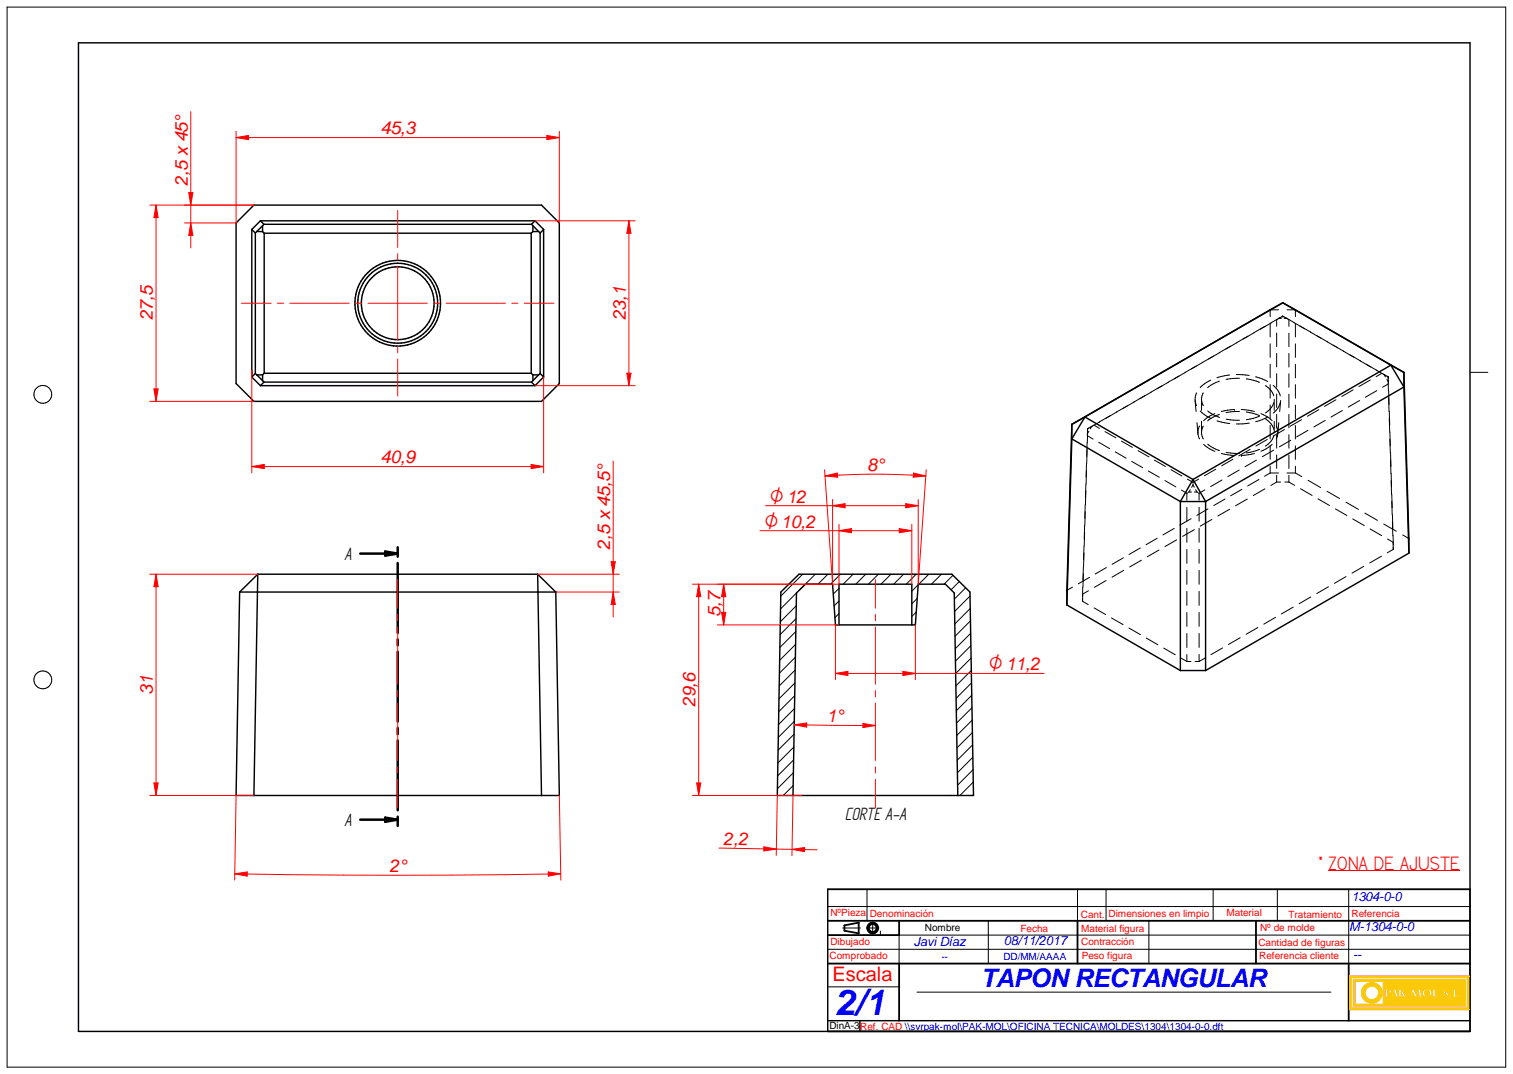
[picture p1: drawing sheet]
<svg xmlns="http://www.w3.org/2000/svg" width="424mm" height="301mm" viewBox="0 0 424 301" stroke-linecap="round" stroke-linejoin="round" font-family="sans-serif">
<g fill="none" stroke="#000" stroke-width=".28">
<path d="M2 2h420v297h-420zM412 104.3h5M232 254h180M243 249.2v8.8M244.6 258.3v3.5M277 258v12M310 249.2v8.8M322 258v12M340 249.2v8.8M358 249.2v8.8M378 249.2v20.8M232 276.5h20"/>
<path d="M232 266h180M236.2 260h5M242.8 260h3.5M246.7 260.9v1.1M252 262v8M257 278h116"/>
<circle cx="12" cy="110.5" r="2.5"/>
<circle cx="12" cy="190.5" r="2.5"/>
</g>
<path d="M22 12h390v277h-390zM232 249.2v39.8M232 286h180M241 286v3" fill="none" stroke="#000" stroke-width=".4"/>
<g fill="none" stroke="#000" stroke-width=".51">
<path d="M232 258h180M236.7 259.3v1.5M240.7 258.5v3M352 258v12M232 270h180M232 262h20M378 270v16"/>
<circle cx="244.6" cy="260" r="1.5"/>
<circle cx="244.6" cy="260" r="1.12"/>
</g>
<g fill="#faca0a">
<path d="M378.2 273.5v9.4h33.5v-9.4zM378.7 274h32.5v8.4h-32.5z" fill-rule="evenodd"/>
<path d="M379.3 274.5v7.4h31.4v-7.4zM406.1 279.1a.3 .3 0 0 1 .6 0 .3 .3 0 0 1-.6 0zM407.3 277.1h.6v2h1v.3h-1.6zM409.1 279.1a.3 .3 0 0 1 .6 0 .3 .3 0 0 1-.6 0zM379.8 275h7.9v6.4h-7.9zM388.2 277.1h.9a.68 .68 0 0 1 .9 .7 .68 .68 0 0 1-.9 .6h-.3v1h-.6zM390.7 277.1h.5l.6 2.3h-.6l-.1-.5h-.7l-.2 .5h-.2zM392 277.1h.7v1l.7-1h.4l-.6 .7 .8 1.6h-.7l-.5-1-.1 1h-.7zM394.1 278h.9v.3h-.9zM395.8 277.1h.3l.8 1.5 .8-1.5h.4l.3 2.3h-.7v-1.4l-.8 1.4h-.3l-.7-1.4-.1 1.4h-.4zM398.9 277.6a1.33 1.33 0 0 1 2-.3 1.33 1.33 0 0 1 0 2 1.33 1.33 0 0 1-2-.3l-.3-.6zM401.6 277.1h.7v2h.8v.3h-1.5zM404.5 277.4a.78 .78 0 0 1 .8-.3 .78 .78 0 0 1 .6 .6l-.3 .1a.39 .39 0 0 0-.3-.5 .39 .39 0 0 0-.4 .4l.3 .2a.8 .8 0 0 1 .8 .8 .8 .8 0 0 1-.9 .8 .8 .8 0 0 1-.7-.9h.3a.43 .43 0 0 0 .2 .6 .43 .43 0 0 0 .6-.4l-.2-.1a.93 .93 0 0 1-.8-1.3z" fill-rule="evenodd"/>
</g>
<g fill="none" stroke="#faca0a" stroke-width=".28">
<path d="M388.2 277.1h.9a.68 .68 0 0 1 .9 .7 .68 .68 0 0 1-.9 .6h-.3v1h-.6zM390.7 277.1h.5l.6 2.3h-.6l-.1-.5h-.7l-.2 .5h-.2zM392 277.1h.7v1l.7-1h.4l-.6 .7 .8 1.6h-.7l-.5-1-.1 1h-.7zM395.8 277.1h.3l.8 1.5 .8-1.5h.4l.3 2.3h-.7v-1.4l-.8 1.4h-.3l-.7-1.4-.1 1.4h-.4zM404.7 278.8v-.2h-.3a.82 .82 0 0 0 .5 .8 .82 .82 0 0 0 .9-.2M404.7 278.8h.1M404.7 278.8l.1 .3 .3 .1M405.1 279.2h.1M405.2 277.9l-.3-.2a.39 .39 0 0 1 .4-.4 .39 .39 0 0 1 .3 .5l.3-.1a.76 .76 0 0 0-.8-.6 .76 .76 0 0 0-.7 .7 .76 .76 0 0 0 .8 .8l.3 .3M405.2 277.9h.1M405.2 277.9a.77 .77 0 0 1 .7 .5 .77 .77 0 0 1-.1 .8M405.5 278.9h.1"/>
<path d="M405.5 278.9l-.4 .3M405.8 279.2h.1"/>
<circle cx="400" cy="278.3" r="1.3"/>
</g>
<path d="M382.3 276.2a2.89 2.89 0 0 1 3.2-.7 2.89 2.89 0 0 1 1.9 2.5h-1a1.9 1.9 0 0 0-2.9-1.4 1.9 1.9 0 0 0 0 3.2 1.9 1.9 0 0 0 2.9-1.5h1a2.9 2.9 0 0 1-4 2.6 2.9 2.9 0 0 1-1.1-4.7z" fill-rule="evenodd" fill="#faca0a"/>
<path d="M382.2 276.4a2.89 2.89 0 0 1 3.2-1 2.89 2.89 0 0 1 2 2.6h-1a1.9 1.9 0 0 0-2.9-1.4 1.9 1.9 0 0 0 0 3.2 1.9 1.9 0 0 0 2.9-1.5h1a2.9 2.9 0 0 1-4 2.6 2.9 2.9 0 0 1-1.2-4.5z" fill="none" stroke="#faca0a" stroke-width=".28"/>
<path d="M388.8 277.3a.45 .45 0 0 1 .5 .5 .45 .45 0 0 1-.5 .4z" fill-rule="evenodd" fill="#faca0a"/>
<path d="M388.8 277.3a.45 .45 0 0 1 .5 .5 .45 .45 0 0 1-.5 .4z" fill="none" stroke="#faca0a" stroke-width=".28"/>
<path d="M390.7 277.7l.3 1h-.6z" fill="#faca0a"/>
<path d="M390.7 277.7l.3 1h-.6z" fill="none" stroke="#faca0a" stroke-width=".28"/>
<path d="M399.5 277.6a.84 .84 0 0 1 1.1 .2 .84 .84 0 0 1-.1 1.2 .75 .75 0 0 1-1 0 .75 .75 0 0 1-.2-1z" fill-rule="evenodd" fill="#faca0a"/>
<g fill="none" stroke="#faca0a" stroke-width=".28">
<path d="M378.2 273.5h33.5v9.4h-33.5zM378.7 274h32.5v8.4h-32.5zM379.3 274.5h31.4v7.4h-31.4zM379.8 275h7.9v6.4h-7.9zM394.1 278h.9v.3h-.9zM399.6 277.5a.89 .89 0 0 1 1.1 .5 .89 .89 0 0 1-.4 1.1 .91 .91 0 0 1-1-.5 .91 .91 0 0 1 .3-1.1zM401.6 277.1h.7v2h.8v.3h-1.5zM407.3 277.1h.6v2h1v.3h-1.6z"/>
<circle cx="406.4" cy="279.1" r=".29"/>
<circle cx="409.4" cy="279.1" r=".29"/>
</g>
<path d="M232 249.2h180M240.7 258.5l-4 .8M252 258v4M302 258v12M236.7 260.8l4 .7M252 270v16" fill="none" stroke="#000" stroke-width=".51"/>
<path d="M302 249.2v8.8M252 262h160" fill="none" stroke="#000" stroke-width=".28"/>
<path d="M372.3 244h11.2" fill="none" stroke="#f00" stroke-width=".28"/>
<path d="M383.5 243.9l1.5 .1z" fill="#f00"/>
<g fill="none" stroke="#f00" stroke-width=".28">
<path d="M66.2 36.8v25.7M66.2 38.5l3.5-.5v1.1zM156.8 36.8v25.7M111.5 59v10.3M111.5 71.1v1.7M111.5 74.6v20.7M67.7 85h8.3M77.7 85h1.8M81.2 85h16.7M99.7 85h1.7M103.1 85h16.7M111.5 97.1v1.7"/>
<path d="M121.5 85h1.8M125.1 85h16.6M143.4 85h1.8M146.9 85h8.4M111.5 100.6v10.4M111.5 162.4v8M111.5 172.2v1.7M111.5 175.7v16M245.3 162.4v8M245.3 172.2v1.7M245.3 175.7v16M111.5 193.5v1.7"/>
<path d="M111.5 197v16.1M245.3 193.5v1.7M245.3 197v16.1M111.5 214.8v1.8M111.5 218.3v8.1M245.3 214.8v1.8M245.3 218.3v8.1M385 244h24.2"/>
</g>
<g fill="none" stroke="#000" stroke-width=".4">
<path d="M66.2 62.5l5-5h80.6l5 5v45l-5 5h-80.6l-5-5zM70.6 64.3v41.3M70.6 64.3l1 1M71.6 65.3v39.3M72 64.9h1.6M73 61.9h76.9M73 61.9l1 .9M73 61.9l-2.4 2.4M73.6 63.3l-2 2M73.6 63.3v1.6M73.6 64.9l.4 .4M74 62.8h74.9"/>
<path d="M74 62.8l-.4 .5M74 65.3h74.9M74 65.3v39.3M148.9 65.3v39.3M148.9 62.8l.5 .5M149.3 64.9l-.4 .4M149.4 63.3l-.1 1.6M149.4 63.3l1.5 1.6M149.9 61.9l-1 .9M149.9 61.9l2.5 2.4M150.9 64.9l.5 .4M150.9 64.9h-1.6"/>
<path d="M151.4 65.3v39.3M152.4 64.3v41.3M152.4 64.3l-1 1M359.5 84.8l-59.1 34.1M359.5 84.8l34 19.6M359.5 84.8l30.3 17.5M359.5 84.8l-3.5 2M70.6 105.6l2.4 2.5M71.6 104.6l-1 1M71.6 104.6l.4 .5M72 105.1l1.6 1.5M73 108.1h76.9"/>
<path d="M73.6 106.6l.4 .5M73.6 105l-1.6 .1M73.6 105v1.6M74 107.1h74.9M74 107.1l-1 1M74 104.6h74.9M74 104.6l-.4 .4M148.9 104.6l.4 .4M148.9 107.1l1 1M149.3 105l.1 1.6M149.3 105l1.6 .1M149.4 106.6l-.5 .5"/>
<path d="M150.9 105.1l-1.5 1.5M151.4 104.6l1 1M151.4 104.6l-.5 .5M152.4 105.6l-2.5 2.5M300.4 118.9l-1.4 50.6M300.4 118.9v4.1M304.1 116.8l30.2 17.5M304.1 116.8l-3.7 6.2M304.1 116.8l-3.7 2.1M389.8 102.3l-55.5 32M389.8 102.3l3.7 6.1M389.8 102.3l3.7 2.1"/>
<path d="M393.5 104.4l1.4 50.6M393.5 108.4l-55.6 32.1M393.5 108.4l1.4 46.6M393.5 104.4v4M300.4 123l30.4 17.5M300.4 123l-1.4 46.5M334.3 134.3l3.6 6.2M334.3 134.3l-3.5 6.2M330.8 140.5v47.4M330.8 140.5h7.1M337.9 140.5v47.4M394.9 155l-57 32.9"/>
<path d="M67.2 165.9l-1 57h90.6l-1-57M67.2 165.9h88.6M72.2 160.9l-1 62M72.2 160.9h78.5M72.2 160.9l-5 5M150.7 160.9l1.1 62M150.7 160.9l5.1 5M218.8 165.9l5.1-5h42.9l5 5 1 57h-55zM235.1 175.1v-11.4h20.4v11.4M299 169.5l31.8 18.4M330.8 187.9h7.1M222.2 222.9l1-56.8 2.5-2.4h7.6l.8 11.4h22.4l.8-11.4h7.7l2.4 2.4 1 56.8"/>
<circle cx="111.5" cy="85" r="11.2"/>
<circle cx="111.5" cy="85" r="10.2"/>
<circle cx="111.5" cy="85" r="12"/>
</g>
<path d="M101 155.1h10.5M108 154.5l3.5 .6-3.5 .6zM111.5 153.4v2.6M111.5 157.8v19.5M111.5 179.1v1.7M111.5 182.6v19.6M111.5 204v1.7M111.5 207.5v19.5M101 229.7h10.5M108 229.1l3.5 .6-3.5 .6zM111.5 228.8v2.6" fill="none" stroke="#000" stroke-width=".7"/>
<path d="M108 154.5l3.5 .6-3.5 .6zM108 229.1l3.5 .6-3.5 .6z" fill="#000"/>
<g fill="none" stroke="#000" stroke-width=".28">
<path d="M344.9 97l-8 4.6M346.7 96l-3.2 1.8M349.8 94.2l-3.2 1.8M351.5 93.2l-3.2 1.9M356 90.6v3.8M356 96.3v3.8M356.3 90.4l-4.9 2.8M357.8 89.5l-1.6 1M357.8 89.5v1.9M357.8 93.3v3.8M357.8 99v3.8M358 89.4l-.2 .1"/>
<path d="M358.3 86.8h-2.3v1.9M358.4 89.2h.7M358.4 89.2l-.2 .1M358.8 89l-.4 .2M359.5 88.6h.1M359.5 88.6l1.6 .9M359.5 88.6l-1.6 .9M359.5 88.6l-.3 .2M359.5 88.6l.4 .2M359.9 89.2h.7M360.3 89l.3 .2M360.6 89.2l.2 .1"/>
<path d="M360.7 86.8h2.4v1.9M361.1 89.4l.1 .1M361.2 89.5v1.9M361.2 93.3v3.8M361.2 99v3.8M361.2 89.5l1.6 .9M362.6 90.4l3.1 1.7M363.1 90.6v3.8M363.1 96.4v3.7M364.3 91.3l3.1 1.8M367.2 93l3.1 1.8M369 94l17 9.8"/>
<path d="M305.2 119.9l-.4 .2M306 119.5l-.4 .6M306 119.5l-.4 .2M306.2 119.4l-.2 .1M306.6 119.1l-1.8 1M306.6 119.1l1.5 .9M308.2 118.2l-1.6 .9M311.2 116.4l-3.2 1.9M313 115.4l-3.2 1.9M317.8 112.6l-5 2.9M320.8 110.9l-3.2 1.8M327.4 107.1l-8 4.6"/>
<path d="M330.5 105.3l-3.2 1.9M332.3 104.3l-3.2 1.9M334.9 112.2l.3 3.1M335.3 102.5l-3.2 1.9M335.3 110.2l-.4 1.7 .4 1.7M335.3 110.1v.1M335.5 118.4l.2 3.1M336.2 119.4a3.8 3.8 0 0 0 0 3.6M336.4 115.2l1.1 1 1.9 1M336.7 111.9l.5 1.8M336.7 111.9v3.1M336.7 118.1v3.1"/>
<path d="M337.1 101.5l-3.2 1.9M337.2 110.1l-.5 1.8M337.2 119.4l-.5 1.8M338.5 115.1l2.2 1.4M339.3 106.5l-1.8 1.1-1.1 1M340.5 115.9l-2.2 1.1-1 .9M340.7 116.5l1.1 .4M340.7 116.5l-2.2 1.4M341.1 117.9l3.6 .8M341.8 106.8l-1.8 .8-1.5 1M341.8 116.1l-1.1 .4M343.6 117.4l3.8 .4"/>
<path d="M344.6 105.1l-3.5 .7M345.9 114.7h.1M345.9 114.7l-3.6 .6M346.5 104.9l3.6 .3M347.4 106l-3.8 .3M347.4 115.3l-3.8 .3M347.9 114.7l3.7 .6M349.3 106.2l3.7 .9M349.3 115.4l3.7 1M350.1 118.6l-3.6 .2M351.9 105.6l3.4 1.3M353 116.6l-3.7 1"/>
<path d="M353.4 115.9l2.1 1.1 1 .9M354.6 108l1.7 1.5 .7 1.4M354.6 117.3l1.7 1.5 .7 1.4M355.3 116.8l-3.4 1.4M356 102v3.8M356 107.8v3.7M356 113.5v3.8M356 119.2v3.8M356.8 107.9l1.3 1.4 .7 1.6M357 112.8l-.7 1.4-1.6 1.5M357.1 111.9v3.1M357.1 118.1v3.1"/>
<path d="M357.7 119.4a3.8 3.8 0 0 1 0 3.6M357.8 104.7v3.8M357.8 110.4v3.8M357.8 116.1v3.8M358.4 118.4l-.3 3.1M358.8 112.8l-.7 1.6-1.3 1.4M358.9 112.2l-.3 3.1M361.2 104.7v3.8M361.2 110.4v3.8M361.2 116.1v3.8M363.1 102.1v3.8M363.1 107.8v3.8"/>
<path d="M363.1 113.5v3.8M363.1 119.2v3.8M364.8 117.6l-3.2 1.8M369.6 114.8l-3.2 1.8M371.4 117.8l-3.2 1.8M374.4 112l-3.2 1.9M376.2 115l-3.2 1.9M379.2 109.2l-3.2 1.9M381 112.2l-3.2 1.9M384 106.5l-3.1 1.8M385.7 103.7l1.6 .9M385.9 109.5l-3.2 1.8"/>
<path d="M387.3 104.6l-1.6 .9M387.3 104.6l.2 .1M387.5 104.7l1.6 .9M387.7 104.8l.2 .2M387.9 105l.4 .6M387.9 105l.4 .2M388.7 106.3l.4 .6M388.7 105.4l.4 .2M389.1 105.6h.1M389.1 107.6v1.9M389.1 107.6l-1.6 .9M389.1 105.6v1.9"/>
<path d="M389.1 105.6v.4M389.1 106.5v.6M389.1 107.4v.2M389.2 109.5l.1 3.8M389.2 111.5l.1 3.8M389.4 117.3l.3 7.6M389.4 115.3l.1 3.8M304.3 137.6l-.1 3.8M304.5 131.8l-.3 7.6M304.5 129.8l-.1 3.9M304.7 126l-.1 3.8M304.7 124l-.1 3.9"/>
<path d="M304.8 120.1h.1M304.8 122.1l1.5 .9M304.8 122.1l-.1 1.9M304.8 120.1l-.1 2M304.8 120.1v.5M304.8 121v.7M304.8 121.9v.2M305.2 120.8l-.4 .6M307.9 123.9l3.1 1.8M309.7 120.9l3.1 1.8M312.5 126.6l3.1 1.8M314.3 123.6l3.1 1.7"/>
<path d="M317.2 129.3l3.1 1.7M318.9 126.3l3.1 1.7M321.8 132l3.1 1.7M323.6 128.9l3 1.8M326.5 134.6l3 1.8M328.2 131.6l3 1.8M331.1 137.3l1.5 .9M332.6 138.2v2M332.8 134.3l1.5 .8M332.8 138.1l-.2 .1M333.2 137.9h.7M333.2 137.9l-.2 .1"/>
<path d="M333.6 137.2l-.4 .7M334.3 135.9l.4 .6M334.3 135.9l-.3 .6M334.3 135.1v.3M334.3 135.7v.2M334.7 137.9h.8M335.1 137.2l.4 .7M335.5 137.9l.2 .1M335.9 138.1l.2 .1M335.9 134.2l-1.6 .9M336.1 138.2v1.9M336.7 121.2l.5 1.8"/>
<path d="M337.3 124.5l1.7 1.3 1.5 .7M337.7 137.3l-1.6 .9M338.5 124.5l1.5 1 1.8 .8M340.7 131.5l-3.2 1.8M342.3 127.1l3.7 .5M342.5 134.5l-3.2 1.8M343.3 139.8l-3.1 1.8M343.6 126.7l3.8 .4M345.5 128.7l-3.1 1.8M347.3 131.7l-3.2 1.8M347.9 127.6h.1M348.1 137.1l-3.2 1.8"/>
<path d="M349.6 139.8l-3.3 1.9M350.4 125.9l-3.2 1.8M351.6 127.1l-3.7 .5M352.1 128.9l-3.2 1.9M352.8 134.3l-3.1 1.9M353 125.9l-3.7 1M354.5 137l-3.3 1.9M355.2 123.1l-3.2 1.9M356 132.5l-1.6 .9M356 124.9v3.8M356 130.6v1.9M356 132.5h2.3"/>
<path d="M356.6 124.5l-1.7 1.3-1.5 .6M357 126.1l-3.2 1.9M357 122.1l-.7 1.4-1.6 1.5M357.8 121.8v3.8M357.8 127.5v3.8M357.8 133.2v1.9M357.8 135.1l-1.6 .9M357.8 135.1h1.1M360 120.4l-3.2 1.8M360.1 135.1h1.1M360.7 132.5h2.4M361.2 135.1l1.7 .9"/>
<path d="M361.2 121.8v3.8M361.2 127.5v3.8M361.2 133.2v1.9M361.8 123.4l-3.2 1.8M363.1 132.5l1.7 1M363.1 124.9v3.8M363.1 130.6v1.9M364.5 136.9l3.2 1.9M366.6 120.6l-3.2 1.8M366.6 134.6l3.5 2M369.4 139.8l3.2 1.8M371.9 137.6l3.5 2.1"/>
<path d="M389.5 123.1l.2 3.8M389.7 126.9l.1 3.8M389.7 128.8l.1 3.9M389.9 132.6l.1 3.9M389.9 134.6l.1 3.9M390.1 138.4l.1 3.9M303.8 153l-.1 3.8M303.8 154.9l-.3 7.7M304 149.2l-.1 3.8M304 147.2l-.1 3.8M304.1 143.4l-.1 3.8M304.1 141.4l-.1 3.8"/>
<path d="M310.1 159l-3.2 1.8M314.8 156.3l-3.1 1.8M314.9 159.8l-3.2 1.9M319.6 153.5l-3.2 1.9M319.9 157l-3.3 1.9M324.3 150.8l-3.1 1.8M324.8 154.1l-3.3 1.9M329.1 148.1l-3.2 1.8M329.8 151.3l-3.3 1.8M332.6 142.2v3.8M332.6 148v4M332.6 153.9v3.9"/>
<path d="M332.6 159.8v3.9M333.8 145.3l-3.1 1.8M334.7 148.4l-3.3 1.9M336.1 142.1v3.9M336.1 148v3.9M336.1 153.9v3.9M336.1 159.8v3.9M338.6 142.6l-3.2 1.8M339.7 145.5l-3.3 1.9M344.6 142.7l-3.3 1.9M374.2 142.6l3.3 1.8M377.2 140.7l3.5 2"/>
<path d="M379.1 145.4l3.3 1.9M382.2 158.7l-3.3 1.9M382.5 143.8l3.5 2M384 148.2l3.2 1.9M387.2 155.9l-3.3 1.8M387.8 146.8l3.5 2M388.9 151l1.6 1M390.1 140.4l.1 3.9M390.2 146.2l.2 3.9M390.2 144.2l.2 3.9M390.4 152l.1 1.9M390.4 150l.1 2"/>
<path d="M390.5 153.9l-1.7 1M390.5 152v.6M390.5 153.3v.6M393.1 149.9l1.8 1M223.1 176.9l-4.5 4.5M223.1 173.3l-4.5 4.5M223.2 169.7l-4.5 4.5M223.2 166.1l-4.4 4.5M225 160.9l-6.2 6.1M228.5 160.9l-4.5 4.4M232 160.9l-2.8 2.8M235.1 164.8l-1.6 1.7"/>
<path d="M235.1 168.4l-1.3 1.4M235.1 171.9l-1.1 1.2M235.6 160.9l-2.8 2.8M239.1 160.9l-2.8 2.8M242.6 160.9l-2.8 2.8M246.2 160.9l-2.8 2.8M249.7 160.9l-2.8 2.8M253.2 160.9l-2.8 2.8M256.8 160.9l-2.8 2.8M256.8 171.5l-1.3 1.2M257.1 167.7l-1.6 1.5M257.3 163.9l-1.8 1.8"/>
<path d="M260.3 160.9l-2.8 2.8M263.8 160.9l-2.8 2.8M267.1 161.2l-2.5 2.5M268.9 162.9l-2.3 2.3M270.6 164.7l-3.1 3.2M271.9 167l-4.4 4.3M271.9 170.5l-4.3 4.3M272 173.9l-4.3 4.4M272.1 177.4l-4.4 4.4M300.6 164.5l-1.6 .9M303.4 168.5l1.6 .9M303.4 167.8v.7"/>
<path d="M303.4 164.6v3.9M303.6 160.7l-.1 3.9M305.1 165.5l-1.7 1v.6M305.3 161.8l-3.1 1.8M306.6 170.3l3.3 1.9M310 162.7l-3.3 1.9M311.5 173.1l3.2 1.9M316.4 176l3.2 1.8M321.3 178.8l3.2 1.8M332.6 165.7v3.9M332.6 171.6v3.9M332.6 177.5v3.9"/>
<path d="M336.1 165.7v3.9M336.1 171.6v3.9M336.1 177.5v3.9M347.6 178.7l-3.3 1.9M352.5 175.8l-3.3 1.9M357.5 173l-3.3 1.9M362.4 170.1l-3.3 1.9M367.4 167.3l-3.3 1.9M372.3 164.4l-3.3 1.9M377.3 161.5l-3.3 1.9M222.7 198.5l-4.5 4.5M222.7 194.9l-4.5 4.5"/>
<path d="M222.8 191.3l-4.5 4.5M222.9 187.7l-4.5 4.5M222.9 184.1l-4.5 4.5M223 180.5l-4.5 4.5M272.1 180.9l-4.3 4.3M272.2 184.4l-4.4 4.3M272.2 187.9l-4.3 4.3M272.3 191.3l-4.3 4.4M272.4 194.8l-4.4 4.3M272.4 198.3l-4.3 4.3M326.1 181.6l3.3 1.9M331 184.4l1.6 .9"/>
<path d="M332.6 183.4v1.9M332.6 185.3h1.2M334.9 185.3h1.2M336.1 183.4v1.9M337.7 184.4l-1.6 .9M342.6 181.5l-3.2 1.9M222.4 216.5l-4.5 4.5M222.4 212.9l-4.5 4.5M222.5 209.3l-4.5 4.5M222.5 205.7l-4.4 4.5M222.6 202.1l-4.5 4.5M272.5 201.8l-4.4 4.3"/>
<path d="M272.5 205.2l-4.3 4.3M272.6 208.7l-4.3 4.3M272.6 212.2l-4.3 4.3M272.7 215.6l-4.3 4.4M272.8 219.1l-3.8 3.8M222.3 220.1l-2.8 2.8M272.8 222.6l-.2 .3"/>
</g>
<path d="M66.2 38.5l3.5-.5v1.1z" fill="#f00"/>
<path d="M153.3 38l3.5 .5-3.5 .6z" fill="none" stroke="#f00" stroke-width=".28"/>
<path d="M153.3 38l3.5 .5-3.5 .6z" fill="#f00"/>
<path d="M66.2 38.5h90.6M42 57.5h29.2M43.7 57.5l.6 3.5h-1.2zM42 112.5h29.2" fill="none" stroke="#f00" stroke-width=".28"/>
<path d="M43.7 57.5l.6 3.5h-1.2z" fill="#f00"/>
<path d="M43.1 109h1.2l-.6 3.5z" fill="none" stroke="#f00" stroke-width=".28"/>
<path d="M43.1 109h1.2l-.6 3.5z" fill="#f00"/>
<path d="M43.7 57.5v55M51.7 57.5h19.5M52.9 54h1.2l-.6 3.5zM51.7 62.5h14.5" fill="none" stroke="#f00" stroke-width=".28"/>
<path d="M52.9 54h1.2l-.6 3.5z" fill="#f00"/>
<path d="M53.5 62.5l.6 3.5h-1.2z" fill="none" stroke="#f00" stroke-width=".28"/>
<path d="M53.5 62.5l.6 3.5h-1.2z" fill="#f00"/>
<path d="M53.5 31.3v38.2M70.6 103.7v28.8M152.4 105.6v26.9M70.6 130.7l3.5-.6v1.2z" fill="none" stroke="#f00" stroke-width=".28"/>
<path d="M70.6 130.7l3.5-.6v1.2z" fill="#f00"/>
<path d="M148.9 130.1l3.5 .6-3.5 .6z" fill="none" stroke="#f00" stroke-width=".28"/>
<path d="M148.9 130.1l3.5 .6-3.5 .6z" fill="#f00"/>
<path d="M149.9 61.9h28.1M149.9 108.1h28.1M175.7 104.6h1.1l-.5 3.5zM70.6 130.7h81.8" fill="none" stroke="#f00" stroke-width=".28"/>
<path d="M175.7 104.6h1.1l-.5 3.5z" fill="#f00"/>
<path d="M176.3 61.9l.5 3.5h-1.1z" fill="none" stroke="#f00" stroke-width=".28"/>
<path d="M176.3 61.9l.5 3.5h-1.1z" fill="#f00"/>
<path d="M176.3 61.9v46.2M42 160.9h30.2M43.1 219.4h1.2l-.6 3.5zM42 222.9h29.2" fill="none" stroke="#f00" stroke-width=".28"/>
<path d="M43.1 219.4h1.2l-.6 3.5z" fill="#f00"/>
<path d="M43.7 160.9l.6 3.5h-1.2z" fill="none" stroke="#f00" stroke-width=".28"/>
<path d="M43.7 160.9l.6 3.5h-1.2z" fill="#f00"/>
<path d="M43.7 160.9v62M66.2 222.9l-.4 23.7M156.8 222.9l.4 23.7M65.8 244.8l3.5-.5v1.2z" fill="none" stroke="#f00" stroke-width=".28"/>
<path d="M65.8 244.8l3.5-.5v1.2z" fill="#f00"/>
<path d="M153.6 244.3l3.5 .5-3.4 .7z" fill="none" stroke="#f00" stroke-width=".28"/>
<path d="M153.6 244.3l3.5 .5-3.4 .7z" fill="#f00"/>
<path d="M171.3 157.4h1.1l-.5 3.5zM150.7 160.9h22.9M155.8 165.9h17.8M65.8 244.8l45.7 .4 45.6-.4" fill="none" stroke="#f00" stroke-width=".28"/>
<path d="M171.3 157.4h1.1l-.5 3.5z" fill="#f00"/>
<path d="M171.9 165.9l.5 3.5h-1.1z" fill="none" stroke="#f00" stroke-width=".28"/>
<path d="M171.9 165.9l.5 3.5h-1.1z" fill="#f00"/>
<path d="M171.9 129.2v43.7M194.1 163.7h41M195.8 163.7l.6 3.5h-1.2zM194.1 222.9h30.6" fill="none" stroke="#f00" stroke-width=".28"/>
<path d="M195.8 163.7l.6 3.5h-1.2z" fill="#f00"/>
<path d="M195.2 219.4h1.2l-.6 3.5z" fill="none" stroke="#f00" stroke-width=".28"/>
<path d="M195.2 219.4h1.2l-.6 3.5z" fill="#f00"/>
<path d="M195.8 163.7v59.2M222.6 203.1l3.5-.5v1.1z" fill="none" stroke="#f00" stroke-width=".28"/>
<path d="M222.6 203.1l3.5-.5v1.1z" fill="#f00"/>
<path d="M241.9 202.7l3.4 .6-3.4 .6z" fill="none" stroke="#f00" stroke-width=".28"/>
<path d="M241.9 202.7l3.4 .6-3.4 .6z" fill="#f00"/>
<path d="M222.6 203.1l22.7 .2M217.8 222.9l-.2 16.7M222 238l3.5-.5v1.1zM222.2 222.9l-.2 16.8" fill="none" stroke="#f00" stroke-width=".28"/>
<path d="M222 238l3.5-.5v1.1z" fill="#f00"/>
<path d="M214.1 237.3l3.5 .6-3.5 .5z" fill="none" stroke="#f00" stroke-width=".28"/>
<path d="M214.1 237.3l3.5 .6-3.5 .5z" fill="#f00"/>
<path d="M235.1 146.9v16.8M235.1 148.7l3.5-.6v1.2zM255.5 146.9v16.8M201.5 237.6l27.5 .5" fill="none" stroke="#f00" stroke-width=".28"/>
<path d="M235.1 148.7l3.5-.6v1.2z" fill="#f00"/>
<path d="M252 148.1l3.5 .6-3.5 .6z" fill="none" stroke="#f00" stroke-width=".28"/>
<path d="M252 148.1l3.5 .6-3.5 .6z" fill="#f00"/>
<path d="M213 148.7h42.5M234.1 175.1v15.3M256.5 175.1v15.3M253 188.1l3.5 .6-3.5 .6z" fill="none" stroke="#f00" stroke-width=".28"/>
<path d="M253 188.1l3.5 .6-3.5 .6z" fill="#f00"/>
<path d="M234.1 188.7l3.5-.6v1.2z" fill="none" stroke="#f00" stroke-width=".28"/>
<path d="M234.1 188.7l3.5-.6v1.2z" fill="#f00"/>
<path d="M233.3 140v23.7M257.3 140v23.7M233.3 141.7l3.5-.6v1.2zM234.1 188.7h58.5" fill="none" stroke="#f00" stroke-width=".28"/>
<path d="M233.3 141.7l3.5-.6v1.2z" fill="#f00"/>
<path d="M253.8 141.1l3.5 .6-3.5 .6z" fill="none" stroke="#f00" stroke-width=".28"/>
<path d="M253.8 141.1l3.5 .6-3.5 .6z" fill="#f00"/>
<path d="M231.1 131.6l2.2 32.1M256 132.5l3.5 .8-3.6 .4zM259.6 131.6l-2.3 32.1M214.6 141.7h42.7" fill="none" stroke="#f00" stroke-width=".28"/>
<path d="M256 132.5l3.5 .8-3.6 .4z" fill="#f00"/>
<path d="M231.2 133.3l3.5-.8 .1 1.2z" fill="none" stroke="#f00" stroke-width=".28"/>
<path d="M231.2 133.3l3.5-.8 .1 1.2z" fill="#f00"/>
<path d="M231.2 133.3l12.1-.4h8.1l8.1 .4M201.1 175.1h34M201.1 163.7h24.6M202.2 171.6h1.2l-.6 3.5z" fill="none" stroke="#f00" stroke-width=".28"/>
<path d="M202.2 171.6h1.2l-.6 3.5z" fill="#f00"/>
<path d="M202.8 163.7l.6 3.5h-1.2z" fill="none" stroke="#f00" stroke-width=".28"/>
<path d="M202.8 163.7l.6 3.5h-1.2z" fill="#f00"/>
<path d="M202.8 163.7v11.4" fill="none" stroke="#f00" stroke-width=".28"/>
<text font-size="10" fill="#00f" x="234.2" y="284.3">2/1</text>
<text font-size="7.2" fill="#00f" x="274.8" y="276.6">TAPON RECTANGULAR</text>
<text font-size="6.2" fill="#f00" x="369.6" y="243.8">* ZONA DE AJUSTE</text>
<g font-size="5.6">
<text x="96.5" y="156.8">A</text>
<text x="96.5" y="231.4">A</text>
<text x="236.7" y="229.9">CORTE A-A</text>
</g>
<text font-size="5.6" fill="#f00" x="233.3" y="274.9">Escala</text>
<g font-size="5.4" fill="#f00">
<text x="215.8" y="140.8">O12</text>
<text x="214.2" y="147.8">O10,2</text>
<text x="277.2" y="187.8">O11,2</text>
</g>
<g font-size="5" fill="#f00">
<text x="106.7" y="37.7">45,3</text>
<text x="52.6" y="52.1" transform="rotate(-90 52.6 52.1)">2,5 x 45°</text>
<text x="42.9" y="89.8" transform="rotate(-90 42.9 89.8)">27,5</text>
<text x="175.4" y="89.7" transform="rotate(-90 175.4 89.7)">23,1</text>
<text x="106.7" y="129.9">40,9</text>
<text x="243" y="132">8°</text>
<text x="171" y="154.1" transform="rotate(-90 171 154.1)">2,5 x 45,5°</text>
<text x="202" y="172.9" transform="rotate(-90 202 172.9)">5,7</text>
<text x="42.9" y="194.6" transform="rotate(-90 42.9 194.6)">31</text>
<text x="194.9" y="198.1" transform="rotate(-90 194.9 198.1)">29,6</text>
<text x="231.6" y="202.3">1°</text>
<text x="202.7" y="236.8" transform="rotate(1 202.7 236.8)">2,2</text>
<text x="109.1" y="244.4">2°</text>
</g>
<g font-size="3.6" fill="#00f">
<text x="378.8" y="252.5">1304-0-0</text>
<text x="378.1" y="260.9">M-1304-0-0</text>
<text x="256.1" y="265">Javi Díaz</text>
<text x="281.4" y="264.8">08/11/2017</text>
<text x="379.2" y="268.8">--</text>
</g>
<g font-size="2.8" fill="#f00">
<text x="232.7" y="256.8">NºPieza</text>
<text x="243.8" y="256.9">Denominación</text>
<text x="302.9" y="257.3">Cant.</text>
<text x="310.7" y="257">Dimensiones en limpio</text>
<text x="343.7" y="256.8">Material</text>
<text x="361.1" y="257.1">Tratamiento</text>
<text x="378.8" y="256.9">Referencia</text>
<text x="286" y="261">Fecha</text>
<text x="303" y="261">Material figura</text>
<text x="353.2" y="261">Nº de molde</text>
<text x="232.5" y="268.7">Comprobado</text>
<text x="232.7" y="264.8">Dibujado</text>
<text x="303" y="264.9">Contracción</text>
<text x="303.2" y="268.8">Peso figura</text>
<text x="352.7" y="265">Cantidad de figuras</text>
<text x="352.9" y="268.7">Referencia cliente</text>
<text x="241.1" y="288.5">Ref. CAD \\svrpak-mol\PAK-MOL\OFICINA TECNICA\MOLDES\1304\1304-0-0.dft</text>
</g>
<g font-size="2.8">
<text x="259.2" y="260.9">Nombre</text>
<text x="232.5" y="288.4">DinA-3</text>
</g>
<g font-size="2.8" fill="#00f">
<text x="263.9" y="269">--</text>
<text x="281.2" y="269">DD/MM/AAAA</text>
</g>
</svg>
